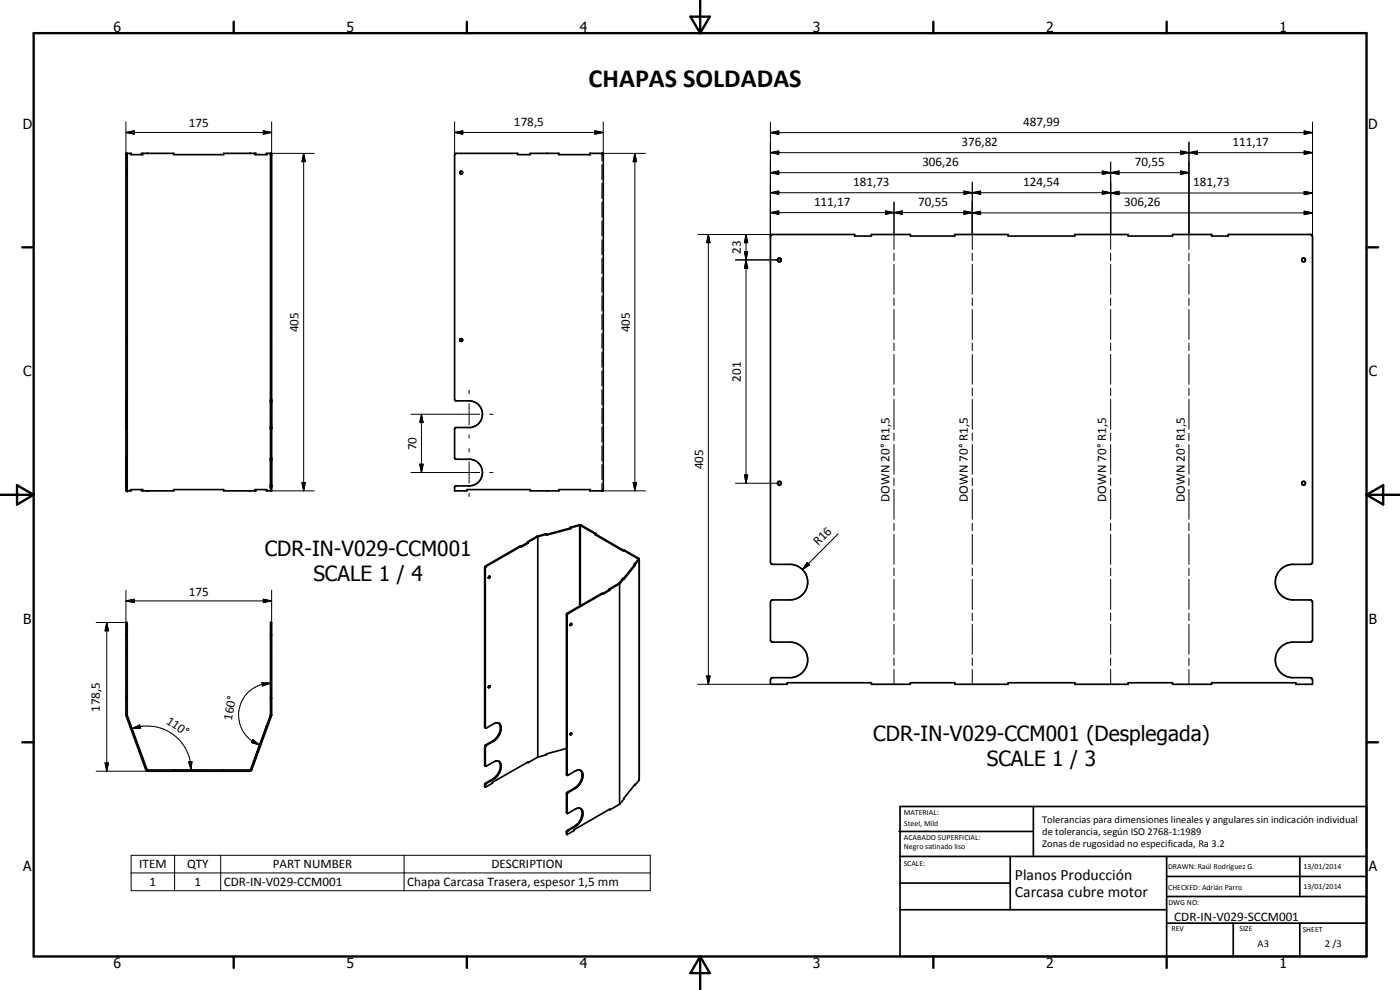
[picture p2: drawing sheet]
<svg xmlns="http://www.w3.org/2000/svg" width="420mm" height="297mm" viewBox="0 0 420 297" stroke-linecap="round" stroke-linejoin="round" font-family="sans-serif">
<g fill="#000">
<circle cx="38.2" cy="46" r=".25"/>
<circle cx="37.8" cy="128.3" r=".25"/>
<circle cx="37.8" cy="120.3" r=".25"/>
<circle cx="37.8" cy="137.8" r=".25"/>
<circle cx="38.2" cy="137.8" r=".25"/>
<circle cx="38.2" cy="128.3" r=".25"/>
<circle cx="38.2" cy="120.3" r=".25"/>
<circle cx="81.2" cy="128.3" r=".25"/>
<circle cx="81.2" cy="137.8" r=".25"/>
<circle cx="81.2" cy="120.3" r=".25"/>
<circle cx="81.5" cy="128.3" r=".25"/>
<circle cx="81.5" cy="120.3" r=".25"/>
<circle cx="81.5" cy="137.8" r=".25"/>
<circle cx="37.8" cy="145.8" r=".25"/>
<circle cx="38.2" cy="145.8" r=".25"/>
<circle cx="38.2" cy="147.3" r=".25"/>
<circle cx="81.2" cy="145.8" r=".25"/>
<circle cx="81.5" cy="145.8" r=".25"/>
</g>
<g fill="none" stroke="#000" stroke-width=".51">
<path d="M38.2 46v101.3M42.5 46.4v-.4h9.6v.4h15v-.4h9.7v.4M42.8 46v.4h-3.4v-.4h-1.6v101.3h1.6v-.4h3.4v.4M76.5 46v.4h3.4v-.4h1.6v101.3h-1.6v-.4h-3.4v.4M81.2 46v101.3M177 46.4v-.4h4v101.3h-4v-.4M177.2 46v.4h-9.4v-.4h-8.7v.4h-3.7v-.4h-18.5l-.5 .4v73.5l.3 .4h4.1a4 4 0 0 1 3.9 3.8 4 4 0 0 1-3.4 4.2h-4.4l-.5 .4v8.8l.5 .3h4.4a4 4 0 0 1 3.5 4.2 4 4 0 0 1-4 3.8h-4.1l-.3 .3v1.2h3.8v-.4h18.9v.4h8.7v-.4h9.4v.4M231.6 70.4h24.9v.4h5v-.4h11.7v.4h13.3v-.4h16v.4h20.1v-.4h16v.4h13.3v-.4h11.7v.4h5v-.4h25l.3 .6v97.7l-.3 .5-.4 .1h-5.7a5.3 5.3 0 0 0-4.8 5.6 5.3 5.3 0 0 0 5.4 5.1h5.3l.5 .6v11.6l-.5 .5h-5.3a5.3 5.3 0 0 0-5.4 5 5.3 5.3 0 0 0 4.8 5.6l6.1 .1 .3 .6v1.3h-5v-.4h-25.3v.4h-11.7v-.4h-13.3v.4h-16v-.4h-20.1v.4h-16v-.4h-13.3v.4h-11.7v-.4h-25.2v.4h-5.1v-1.3l.4-.6 6-.1a5.3 5.3 0 0 0 4.8-5.6 5.3 5.3 0 0 0-5.3-5h-5.4l-.5-.7 .1-11.5 .4-.5h5.4a5.3 5.3 0 0 0 5.3-5.1 5.3 5.3 0 0 0-4.8-5.6h-5.7l-.3-.1-.4-.5v-97.7zM37.8 137.8h.4M37.8 128.3h.4M37.8 120.3h.4M81.2 137.8h.3"/>
<path d="M81.2 128.3h.3M81.2 120.3h.3M37.8 145.8h.4M42.5 146.9v.4h9.6v-.4h15v.4h9.7v-.4M81.2 145.8h.3M171.1 158.2l3-.7 4.7 2.6M171.1 158.5l-7.1 1.9M171.1 158.2v.3M171.1 158.5l.2 .1M171.1 158.2l.2 .2M171.3 158.4l2.8-.8 4.5 2.6M171.3 158.6l-7.3 2v-.3"/>
<path d="M171.3 158.4v.2M146.6 173.4v.1M146.8 172.9l-.2 .5M146.8 172.9l.2 .4-.4 .2M156.4 163.9l-.2-.1-10.5 6-.3 .5v47.9l.3 .2M156.4 163.9l-10.4 6-.3 .5v48M158.3 162.8l-1.9 1.1M158.3 162.6v.2M158.3 162.6l.2 .1M158.3 162.8l.2 .1M158.5 162.7v.2M158.5 162.9l-2.1 1.3v-.3"/>
<path d="M164 160.3l-.1-.2a12.5 12.5 0 0 0-5.6 2.5M164 160.3l-2.7 .7-2.8 1.7M178.6 160.4l8.5 5v-.3M178.6 160.2v.2M178.8 160.1v.2M178.8 160.3l8.3 4.8M178.8 160.3l-.2 .1M178.8 160.1l-.2 .1M180.9 178.1l-.2-.1-10.4 6-.3 .4v48l.3 .2M180.9 178.1l-10.5 6-.2 .4v48l.2 .2 2.3-1.4a1.5 1.5 0 0 1 1.9 .1 1.5 1.5 0 0 1 .3 1.8 5.1 5.1 0 0 1-2.2 3.4l-2.3 1.3-.2 .3 .1 5.9M182.8 177l.2 .1M182.8 177l-1.9 1.1"/>
<path d="M182.8 176.7l.2 .1M182.8 176.7v.3M183 176.8v.3M183 177.1l-2.1 1.2v-.2M187.1 165.1l.2-.1 4.5 2.7v66.3l-1.2 1.6M187.1 165.1l4.4 2.6-1.2 1.6M187.2 173.6a7.2 7.2 0 0 1-4.2 3.2M187.2 173.6l-.3-.1-1.2 1.6-2.9 1.6M190.3 169.6l.3 .1M190.3 169.6l-3.2 4M190.3 169.3l.3 .1M190.3 169.3v.3"/>
<path d="M190.6 169.7l-3.4 4.2v-.3M190.6 169.4v.3M191.8 167.8l-1.2 1.6M37.8 190.5h.4M81.2 190.5h.3M171.2 187.2h.4l-.3 .5-.2-.1zM171.4 187.1l-.3 .4M37.8 209.5h.4M39.4 218l-.3 .1M79.9 218l1.3-3.5v-27.7h.3v27.8l-1.2 3.5M79.9 218l-4.7 12.9-.2 .1h-30.7l-1.5-3.6M79.9 218l.4 .1"/>
<path d="M80.3 218.1l-4.7 12.8-.5 .5h-30.9l-.5-.5-1.2-3.4M81.2 209.5h.3M145.7 218.4l2.5-1.2a1.47 1.47 0 0 1 1.8 0 1.47 1.47 0 0 1 .4 1.8l-.4 1.2-1 1.5-3.2 2.1-.1 6.1M146.7 205.8l.3-.1v.4l-.4 .2zM146.8 205.7l-.2 .5M149.6 217a3.6 3.6 0 0 1-1.1 4.8l-3 2-.1 5.9 .3 .2M171.4 219.9l-.3 .3 .2 .3 .2-.6M171.4 219.9h.1M171.4 219.9l-.3 .4M171.5 219.9h.1M42.8 227.4l-4.6-12.8v-27.8h-.4v27.8l4.7 12.9M42.8 227.4l-.3 .1"/>
<path d="M52.1 231v.4M67.1 231v.4M76.5 227.4l.3 .1M145.7 229.9l2.5-1.3a1.47 1.47 0 0 1 1.8 0 1.47 1.47 0 0 1 .4 1.9l-.4 1.1-.7 1.2-1.1 1-2.2 1.3-.3 .5v.6M149.6 228.4a3.6 3.6 0 0 1-1.1 4.9l-2.9 1.8-.2 1 .3 .1M158.3 228.7l.2 .1M158.5 228.8v-.2l-10.7 6.1v.3l-2.1 1.2M170 224.6l-6 1.6v.2l-2.7 .8-2.8 1.6M174.1 231.1a3.3 3.3 0 0 1-.5 4.3 7.6 7.6 0 0 1-3.3 2.3l-.3 .4v5.7l.3 .3M190.4 235.5l.2 .1M190.6 235.6v-.3l-4.6 6M170.3 244.1l2.4-1.4a1.5 1.5 0 0 1 1.9 .1 1.5 1.5 0 0 1 .3 1.8 5.1 5.1 0 0 1-2.2 3.4l-2.3 1.3-.2 1.1"/>
<path d="M174.1 242.6a3.3 3.3 0 0 1-.5 4.2 7.6 7.6 0 0 1-3.3 2.3l-.3 .4v.8l.2 .1M182.8 242.9l.2 .1M183 243v-.3l-10.7 6.2v.3l-2.1 1.2M186 241.3l-3 1.7M186 241.3h.1M269.8 249.5h40.3M270.1 242h140v45h-140zM270.1 257h140M303.2 257v16M310.1 242v15M350.1 257v30M390.1 257v12"/>
<path d="M270.1 265h33.1M270.1 273h80M350.1 277h60M350.1 269h60M350.1 263h60M370.1 277v10M390.1 277v10"/>
<circle cx="138.4" cy="51.8" r=".43"/>
<circle cx="233.9" cy="78" r=".56"/>
<circle cx="391.2" cy="78" r=".56"/>
<circle cx="138.4" cy="102" r=".42"/>
<circle cx="233.9" cy="145" r=".57"/>
<circle cx="391.2" cy="145" r=".58"/>
</g>
<g fill="none" stroke="#000" stroke-width=".35">
<path d="M37.8 46.4h.1M37.8 51.4h.1M37.8 52.2h.1M38 46.4h.2M38 51.4h.2M38 52.2h.2M39.1 46v.1M39.1 46.3l.1 .1M39.3 46.4h.1M79.9 46.4h.1M80.3 46.3l-.2 .1M80.3 46v.1"/>
<path d="M81.2 46.4h.1M81.2 51.4h.1M81.2 52.2h.1M81.4 46.4h.1M81.4 51.4h.1M81.4 52.2h.1M167.6 46.3l.2 .1M167.6 46v.1M180.7 46.4h.1M180.7 46v2.3M180.7 49.4v4.5M180.7 55v4.6"/>
<path d="M180.9 46.4h.1M180.7 60.7v4.5M180.7 66.3v4.5M180.7 71.9v4.5M180.7 77.5v4.5M180.7 83.2v4.5M180.7 88.8v4.5M180.7 94.4v4.5M37.8 101.6h.1M37.8 102.4h.1M38 101.6h.2M38 102.4h.2"/>
<path d="M81.2 101.6h.1M81.2 102.4h.1M81.4 101.6h.1M81.4 102.4h.1M180.7 100v4.5M180.7 105.7v4.5M180.7 111.3v4.5M180.7 116.9v4.5M180.7 122.6v4.4M180.7 128.1v4.5M180.7 133.8v4.5M180.7 139.4v4.5"/>
<path d="M37.8 146.9h.1M38 146.9h.2M39.1 147.2v.1M39.2 146.9l-.1 .1M39.3 146.9h.1M79.9 146.9h.1M80.1 146.9l.2 .1M80.3 147.2v.1M81.2 146.9h.1M81.4 146.9h.1M167.6 147.2v.1M167.8 146.9l-.2 .1"/>
<path d="M173.8 157.5l.1 24.4M174.4 157.6l-.2 .1v24M180.7 146.9h.1M180.7 145v2.3M180.9 146.9h.1M145.4 170.3l.3 .1M145.7 169.8l.3 .1M161.1 161h.2v66.2M161.3 160.9l.1 66.3M185.7 175.1l.2 .1v66.1M185.7 175l.3 .1v66.2M191.5 167.9h.3v66.2"/>
<path d="M191.7 167.5l-.2 .4M37.8 188.3h.1M37.8 189.2h.1M37.8 195.2h.1M38 188.3h.2M38 189.2h.2M38 195.2h.2M81.2 188.3h.1M81.2 189.2h.1M81.2 195.2h.1M81.4 188.3h.1M81.4 189.2h.1"/>
<path d="M81.4 195.2h.1M170 184.4l.2 .2M170.3 184l.2 .1M37.8 205.7h.1M38 205.7h.2M81.2 205.7h.1M81.4 205.7h.1M145.4 218.1l.3 .2M145.4 235.5l.3 .1M145.4 229.6l.3 .1M145.4 224l.3 .2M145.7 234.9l.3 .2"/>
<path d="M145.7 223.5l.3 .1M147.9 233.7l.3 .1M147.9 222.3l.3 .1M170 238.2l.2 .1M170 232.3l.2 .2M170.3 237.7l.2 .1M172.5 236.4l.2 .2M170 249.6l.2 .1M170 243.8l.2 .1M170.3 249.1l.2 .2M172.5 247.9l.2 .1"/>
</g>
<g fill="none" stroke="#000" stroke-width=".3">
<path d="M37.8 39.8l2.5-.6v1.1zM37.8 39.8h43.7M37.8 36.6v9.9M79 39.2l2.5 .6-2.5 .5zM81.5 36.6v9.9M136.4 39.8l2.5-.6v1.1zM136.4 39.8h44.6M136.4 36.6v9.9M178.5 39.2l2.5 .6-2.5 .5zM181 36.6v9.4M231.2 39.8l2.5-.5v1zM231.2 39.8h162.7"/>
<path d="M231.2 36.6v34.4M391.4 39.3l2.5 .5-2.5 .5zM393.9 36.6v34.4M81.1 46h13.2M91.1 46l.5 2.5h-1zM91.1 46v101.3M180.5 46h13.2M190.5 46l.5 2.5h-1zM190.5 46v101.3M231.2 45.8l2.5-.5v1zM231.2 51.8l2.5-.5v1zM231.2 57.8l2.5-.5v1z"/>
<path d="M231.2 45.8h162.7M231.2 51.8h125.6M231.2 57.8h102.1M289.3 57.3l2.5 .5-2.5 .5zM291.8 57.8l2.5-.5v1zM291.8 54.7v20.1M330.8 57.3l2.5 .5-2.5 .5zM330.8 51.3l2.5 .5-2.5 .5zM330.8 51.3l5 1v-1l-5 1zM333.3 51.8l2.5-.5v1zM333.3 57.9l2.5-.5v1zM333.3 48.6v26.2"/>
<path d="M333.3 57.9h60.6M354.4 51.3l2.4 .5-2.4 .5zM354.4 45.3l2.4 .5-2.4 .5zM356.8 45.8l2.5-.5v1zM356.8 42.6v32.2M391.4 45.3l2.5 .5-2.5 .5zM391.4 57.4l2.5 .5-2.5 .5zM209.4 70.4h22.5M212.6 70.4l.5 2.4h-1zM212.6 70.4v134.9M220.7 78h13.2M223.4 75.5h1l-.5 2.5z"/>
<path d="M223.9 70.4l.5 2.4h-1zM223.9 78l.5 2.5h-1zM223.9 70.4v74.6M231.2 63.8l2.5-.5v1zM231.2 63.8h60.6M265.8 63.3l2.5 .5-2.5 .5zM265.8 63.3l5 1v-1l-5 1zM268.3 63.8l2.5-.5v1zM268.3 60.6v14.2M268.3 75.9v2.3M268.3 79.3v9M289.3 63.3l2.5 .5-2.5 .5z"/>
<path d="M291.8 63.9l2.5-.5v1zM291.8 75.9v2.3M291.8 79.3v9M291.8 63.9h102.1M333.3 75.9v2.3M333.3 79.3v9M356.8 75.9v2.3M356.8 79.3v9M391.4 63.4l2.5 .5-2.5 .5zM268.3 89.5v2.2M268.3 92.8v9.1M291.8 89.5v2.2"/>
<path d="M291.8 92.8v9.1M333.3 89.5v2.2M333.3 92.8v9.1M356.8 89.5v2.2M356.8 92.8v9.1M140.8 117.1v1M268.3 103v2.2M268.3 106.3v9M268.3 116.5v2.2M268.3 119.8v9M291.8 103v2.2M291.8 106.3v9"/>
<path d="M291.8 116.5v2.2M291.8 119.8v9M333.3 103v2.2M333.3 106.3v9M333.3 116.5v2.2M333.3 119.8v9M356.8 103v2.2M356.8 106.3v9M356.8 116.5v2.2M356.8 119.8v9M123.3 124.3h20.7M126 139.3h1l-.5 2.5z"/>
<path d="M126.5 124.3l.5 2.5h-1zM126.5 124.3v17.5M140.8 121.1v6.4M140.8 130.5v.9M140.8 134.6v1M140.8 138.6v6.3M147 124.3h1M268.3 130v2.2M268.3 133.3v9M291.8 130v2.2M291.8 133.3v9M333.3 130v2.2"/>
<path d="M333.3 133.3v9M356.8 130v2.2M356.8 133.3v9M81.1 147.3h13.2M90.6 144.8h1l-.5 2.5zM123.3 141.8h20.7M140.8 148v1M147 141.8h1M180.5 147.3h13.2M190 144.8h1l-.5 2.5zM220.7 145h13.2M223.4 142.5h1l-.5 2.5z"/>
<path d="M268.3 143.4v2.3M268.3 146.8v9M268.3 157v2.2M291.8 143.4v2.3M291.8 146.8v9M291.8 157v2.2M333.3 143.4v2.3M333.3 146.8v9M333.3 157v2.2M356.8 143.4v2.3M356.8 146.8v9M356.8 157v2.2"/>
<path d="M37.8 177.1v9.7h-8.9M79 179.8l2.5 .5-2.5 .5zM81.5 177.1v9.7M242.3 168.8l.7 .7-2.2 1.4zM251.5 160.2l-10.7 10.7M268.3 160.3v9M268.3 170.4v2.3M268.3 173.8v9M291.8 160.3v9M291.8 170.4v2.3M291.8 173.8v9M333.3 160.3v9"/>
<path d="M333.3 170.4v2.3M333.3 173.8v9M356.8 160.3v9M356.8 170.4v2.3M356.8 173.8v9M32 186.8l.5 2.5h-1zM32 186.8v44.6M37.8 180.3l2.5-.5v1zM37.8 180.3h43.7M268.3 183.9v2.3M268.3 187.3v9M268.3 197.4v2.3"/>
<path d="M291.8 183.9v2.3M291.8 187.3v9M291.8 197.4v2.3M333.3 183.9v2.3M333.3 187.3v9M333.3 197.4v2.3M356.8 183.9v2.3M356.8 187.3v9M356.8 197.4v2.3M39.7 218.6l2.2-1.1 .3 1zM39.7 218.6a13.2 13.2 0 0 1 17.7 12.4M78.6 204.9l2.6 .1-2.4 .8z"/>
<path d="M79.9 218l-3.1 8.5M81.2 205a9.9 9.9 0 0 0-5.9 2 9.6 9.6 0 0 0 .4 15.4l2.2 1.1M81.2 201.8v7.7M209.4 205.3h21.8M212.1 202.8h1l-.5 2.5zM268.3 200.8v4.5M291.8 200.8v4.5M333.3 200.8v4.5M356.8 200.8v4.5M28.9 231.4h15.5M31.5 228.9h1l-.5 2.5zM52.1 231h8.4"/>
<path d="M56.6 228.6l1-.1-.2 2.5zM75.9 221.9l2 1.6-2.4-.7zM39.4 256.6h155.7v10.7h-155.7zM52.4 256.6v10.7M66.2 256.6v10.7M121.3 256.6v10.7M39.4 261.9h155.7"/>
</g>
<g fill="none" stroke="#000" stroke-width=".71">
<path d="M10.1 9.9h400v277.1h-400zM70.1 6.5v3.4M140.1 6.5v3.4M207.2 5h5.8l-2.9 4.9zM210.1 0v9.9M280.1 6.5v3.4M350.1 6.5v3.4M6.7 74.2h3.4M410.1 74.2h3.5M.1 148.5h10M5.1 145.6l5 2.9-5 2.9zM410.1 148.5h10"/>
<path d="M410.1 148.5l5-2.9v5.8zM6.7 222.7h3.4M410.1 222.7h3.5M70.1 287v3.4M140.1 287v3.4M210.1 287v10M210.1 287l2.9 5h-5.8zM280.1 287v3.4M350.1 287v3.4"/>
</g>
<g fill="#000">
<path d="M37.8 39.8l2.5-.6v1.1zM136.4 39.8l2.5-.6v1.1zM231.2 39.8l2.5-.5v1zM79 39.2l2.5 .6-2.5 .5zM91.1 46l.5 2.5h-1zM178.5 39.2l2.5 .6-2.5 .5zM190.5 46l.5 2.5h-1zM231.2 45.8l2.5-.5v1zM231.2 51.8l2.5-.5v1zM231.2 57.8l2.5-.5v1zM289.3 57.3l2.5 .5-2.5 .5zM291.8 57.8l2.5-.5v1z"/>
<path d="M330.8 57.3l2.5 .5-2.5 .5zM330.8 51.3l2.5 .5-2.5 .5zM333.3 51.8l2.5-.5v1zM333.3 57.9l2.5-.5v1zM354.4 51.3l2.4 .5-2.4 .5zM354.4 45.3l2.4 .5-2.4 .5zM356.8 45.8l2.5-.5v1zM391.4 45.3l2.5 .5-2.5 .5zM391.4 39.3l2.5 .5-2.5 .5zM391.4 57.4l2.5 .5-2.5 .5zM212.6 70.4l.5 2.4h-1zM223.4 75.5h1l-.5 2.5z"/>
<path d="M223.9 70.4l.5 2.4h-1zM231.2 63.8l2.5-.5v1zM265.8 63.3l2.5 .5-2.5 .5zM268.3 63.8l2.5-.5v1zM289.3 63.3l2.5 .5-2.5 .5zM291.8 63.9l2.5-.5v1zM391.4 63.4l2.5 .5-2.5 .5zM223.9 78l.5 2.5h-1zM126 139.3h1l-.5 2.5zM126.5 124.3l.5 2.5h-1zM90.6 144.8h1l-.5 2.5zM190 144.8h1l-.5 2.5z"/>
<path d="M223.4 142.5h1l-.5 2.5zM37.8 180.3l2.5-.5v1zM242.3 168.8l.7 .7-2.2 1.4zM32 186.8l.5 2.5h-1zM79 179.8l2.5 .5-2.5 .5zM39.7 218.6l2.2-1.1 .3 1zM78.6 204.9l2.6 .1-2.4 .8zM212.1 202.8h1l-.5 2.5zM31.5 228.9h1l-.5 2.5zM56.6 228.6l1-.1-.2 2.5zM75.9 221.9l2 1.6-2.4-.7z"/>
</g>
<text font-size="7.9" x="176.6" y="26">CHAPAS SOLDADAS</text>
<g font-size="6.3">
<text x="79.4" y="166.9">CDR-IN-V029-CCM001</text>
<text x="94.1" y="174.5">SCALE 1 / 4</text>
<text x="262.1" y="222.3">CDR-IN-V029-CCM001 (Desplegada)</text>
<text x="296.2" y="229.9">SCALE 1 / 3</text>
</g>
<g font-size="4.7">
<text x="304.6" y="263.9">Planos Producción</text>
<text x="304.6" y="269.3">Carcasa cubre motor</text>
</g>
<g font-size="4.2">
<text x="34" y="9.6">6</text>
<text x="104" y="9.6">5</text>
<text x="174" y="9.6">4</text>
<text x="244" y="9.6">3</text>
<text x="314" y="9.6">2</text>
<text x="384" y="9.6">1</text>
<text x="6.8" y="38.7">D</text>
<text x="410.6" y="38.7">D</text>
<text x="7" y="112.9">C</text>
<text x="410.8" y="112.9">C</text>
<text x="7" y="187.1">B</text>
<text x="410.8" y="187.1">B</text>
<text x="7" y="261.4">A</text>
<text x="410.8" y="261.4">A</text>
<text x="34" y="290.4">6</text>
<text x="104" y="290.4">5</text>
<text x="174" y="290.4">4</text>
<text x="244" y="290.4">3</text>
<text x="314" y="290.4">2</text>
<text x="384" y="290.4">1</text>
</g>
<g font-size="3.9">
<text x="56.7" y="38.2">175</text>
<text x="154.3" y="37.7">178,5</text>
<text x="307.1" y="37.8">487,99</text>
<text x="288.5" y="43.8">376,82</text>
<text x="369.9" y="43.8">111,17</text>
<text x="276.8" y="49.7">306,26</text>
<text x="340.6" y="49.7">70,55</text>
<text x="256" y="55.8">181,73</text>
<text x="307.1" y="55.8">124,54</text>
<text x="358.1" y="55.8">181,73</text>
<text x="244.3" y="61.8">111,17</text>
<text x="275.6" y="61.8">70,55</text>
<text x="337.4" y="61.8">306,26</text>
<text x="222.3" y="76.2" transform="rotate(-90 222.3 76.2)">23</text>
<text x="89.6" y="99.7" transform="rotate(-90 89.6 99.7)">405</text>
<text x="189" y="99.7" transform="rotate(-90 189 99.7)">405</text>
<text x="222.3" y="114.5" transform="rotate(-90 222.3 114.5)">201</text>
<text x="125" y="135" transform="rotate(-90 125 135)">70</text>
<text x="211" y="140.8" transform="rotate(-90 211 140.8)">405</text>
<text x="267" y="150.5" transform="rotate(-90 267 150.5)">DOWN 20° R1,5</text>
<text x="290.5" y="150.5" transform="rotate(-90 290.5 150.5)">DOWN 70° R1,5</text>
<text x="332" y="150.5" transform="rotate(-90 332 150.5)">DOWN 70° R1,5</text>
<text x="355.5" y="150.5" transform="rotate(-90 355.5 150.5)">DOWN 20° R1,5</text>
<text x="245.6" y="164" transform="rotate(-45 245.6 164)">R16</text>
<text x="56.7" y="178.7">175</text>
<text x="30" y="213.6" transform="rotate(-90 30 213.6)">178,5</text>
<text x="49.6" y="216.8" transform="rotate(35 49.6 216.8)">110°</text>
<text x="69.6" y="216.2" transform="rotate(-80 69.6 216.2)">160°</text>
<text x="41.8" y="260.5">ITEM</text>
<text x="56.1" y="260.5">QTY</text>
<text x="81.9" y="260.5">PART NUMBER</text>
<text x="147.5" y="260.5">DESCRIPTION</text>
<text x="44.9" y="265.9">1</text>
<text x="58.4" y="265.9">1</text>
<text x="67.2" y="265.9">CDR-IN-V029-CCM001</text>
<text x="122.2" y="265.9">Chapa Carcasa Trasera, espesor 1,5 mm</text>
<text x="352.4" y="276.3">CDR-IN-V029-SCCM001</text>
</g>
<g font-size="3.1">
<text x="312.7" y="246.8">Tolerancias para dimensiones lineales y angulares sin indicación individual</text>
<text x="312.7" y="250.4">de tolerancia, según ISO 2768-1:1989</text>
<text x="312.7" y="254">Zonas de rugosidad no especificada, Ra 3.2</text>
<text x="377.4" y="284.1">A3</text>
<text x="397.6" y="284.2">2 /3</text>
</g>
<g font-size="2.4">
<text x="271.2" y="244.4">MATERIAL:</text>
<text x="271.3" y="252">ACABADO SUPERFICIAL:</text>
<text x="271.4" y="247.9">Steel, Mild</text>
<text x="271.3" y="254.6">Negro satinado liso</text>
<text x="271.2" y="259.7">SCALE:</text>
<text x="350.6" y="260.8">DRAWN: Raúl Rodríguez G.</text>
<text x="391.2" y="260.6">13/01/2014</text>
<text x="350.6" y="267.1">CHECKED: Adrián Parro</text>
<text x="391.2" y="266.7">13/01/2014</text>
<text x="350.6" y="271.4">DWG NO:</text>
<text x="351.6" y="279.3">REV</text>
<text x="372" y="279.4">SIZE</text>
<text x="391" y="279.6">SHEET</text>
</g>
</svg>
